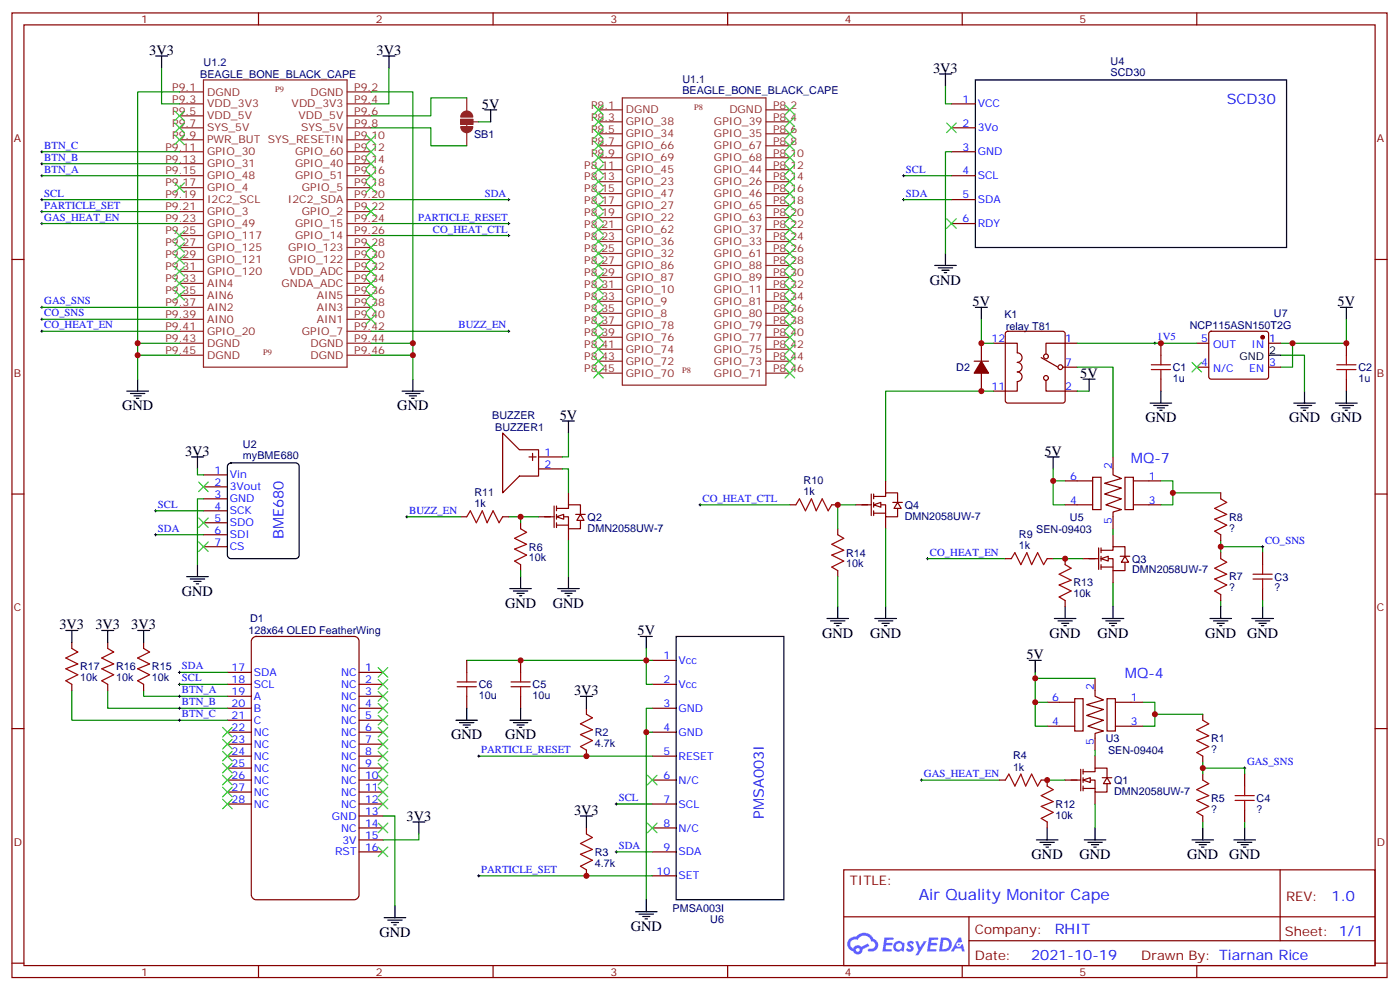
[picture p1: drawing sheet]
<svg xmlns="http://www.w3.org/2000/svg" width="413mm" height="292mm" viewBox="0 0 413 292" stroke-linecap="round" stroke-linejoin="round" font-family="sans-serif">
<g fill="none" stroke="#870000" stroke-width=".35">
<path d="M3.5 3.8h405.4v284.3h-405.4zM7.1 7.3h398.2v277.3h-398.2zM76.2 3.8v3.5M145.3 3.8v3.5M214.5 3.8v3.5M283.6 3.8v3.5M352.8 3.8v3.5M3.5 76.5h3.6M405.3 76.5h3.6M3.5 145.6h3.6M405.3 145.6h3.6M3.5 214.8h3.6"/>
<path d="M405.3 214.8h3.6M248.7 256.4h156.6v28.2h-156.6zM377.3 256.4v20.9M248.7 270.2h156.5M285.6 277.3h119.6M285.6 270.2v14.2M3.5 283.9h3.6M76.2 284.6v3.5M145.3 284.6v3.5M214.5 284.6v3.5M283.6 284.6v3.5M352.8 284.6v3.5"/>
<path d="M405.3 283.9h3.6"/>
</g>
<g fill="#5487ff">
<path d="M267.7 277.6a1.22 1.22 0 0 1 1.7 .2l-.4 .6a.47 .47 0 0 0-.3-.4 .47 .47 0 0 0-.5 .2l.1 .2a1.14 1.14 0 0 1 .8 1.8 1.14 1.14 0 0 1-1.9 0l-.2-.2 .5-.6 .7 .5a.29 .29 0 0 0 .3-.3 .29 .29 0 0 0-.2-.3 1.04 1.04 0 0 1-.6-1.7z"/>
<path d="M260.7 276.3h2.4l.3 .2-.2 .5-1.8 .1-.1 .8h1.5l.3 .4-.3 .4h-1.6l-.2 1.1h1.7l.2 .3-.2 .3-2.6 .1z"/>
<path d="M273.8 276.3h2.4l.3 .2-.1 .5-1.8 .1-.2 .8h1.6l.3 .4-.4 .4h-1.6l-.1 1.1h1.7l.2 .3-.2 .3-2.6 .1z"/>
<path d="M282.6 276.3h.7l.3 1.3-.6 .3a.69 .69 0 0 0-1 .3 .69 .69 0 0 0 .4 .9 .69 .69 0 0 0 .9-.6l.5-.2 .6 2.2h-.8l-.2-.9h-1.8l-.5 .9h-.8z"/>
<path d="M269.8 277.4h.8l.6 1.8 1.1-1.8h.9l-2.6 4.2h-.8l.9-1.5z"/>
<path d="M277.4 276.3l-.6 4.2h1.3a2.11 2.11 0 0 0 2.5-2.1 2.11 2.11 0 0 0-2.5-2.1zM278.1 277.1a1.39 1.39 0 0 1 1.7 1.4 1.39 1.39 0 0 1-1.8 1.3h-.3z"/>
<path d="M263.7 277.9a1.54 1.54 0 0 0-.1 2.2 1.54 1.54 0 0 0 2.2 .1l.6 .3 .3-2.3-.2-.3h-.4a1.49 1.49 0 0 0-2.4 0zM264 278.9a.94 .94 0 0 1 1.8 0 .94 .94 0 0 1-1.8 0z"/>
<path d="M250.4 276.7a2.18 2.18 0 0 0 1.1 3.7 1.44 1.44 0 0 0 1.6 .9 1.44 1.44 0 0 0 1.2-1.4l2-1.1-.5-.7-1.9 1a1.47 1.47 0 0 0-2.4 .4 1.39 1.39 0 0 1-.7-1.9 1.39 1.39 0 0 1 2-.5 2.12 2.12 0 0 1 2.2-1.3 2.12 2.12 0 0 1 1.9 1.7 1.14 1.14 0 0 1 1.1 1.4 1.14 1.14 0 0 1-1.7 .7 .43 .43 0 0 0-.5 .4 .43 .43 0 0 0 .4 .5 1.98 1.98 0 0 0 2.5-1.2 1.98 1.98 0 0 0-1.2-2.6 3.1 3.1 0 0 0-5.3-.6l-.9 .1zM252.3 280a.55 .55 0 0 1 1.1 0 .55 .55 0 0 1-1.1 0z"/>
<circle cx="282.6" cy="278.4" r=".26"/>
</g>
<g fill="none" stroke="#8c2424" stroke-width=".35">
<path d="M52.9 27.1h7.1M52.9 30.6h7.1M52.9 37.7h7.1M52.9 34.1h7.1M60 23.6h42.3v84.6h-42.3zM102.3 27.1h7.1M102.3 30.6h7.1M102.3 37.7h7.1M102.3 34.1h7.1M176.4 32.4h7M176.4 35.9h7M176.4 39.4h7"/>
<path d="M183.4 28.9h42.4v84.6h-42.4zM225.8 32.4h7M225.8 35.9h7M225.8 39.4h7M52.9 41.2h7.1M52.9 44.7h7.1M52.9 48.3h7.1M52.9 51.8h7.1M52.9 55.3h7.1M52.9 58.8h7.1M102.3 41.2h7.1M102.3 44.7h7.1"/>
<path d="M102.3 48.3h7.1M102.3 51.8h7.1M102.3 55.3h7.1M102.3 58.8h7.1M176.4 43h7M176.4 46.5h7M176.4 50h7M176.4 53.6h7M176.4 57.1h7M225.8 43h7M225.8 46.5h7M225.8 50h7"/>
<path d="M225.8 53.6h7M225.8 57.1h7M52.9 62.4h7.1M52.9 65.9h7.1M52.9 69.4h7.1M52.9 73h7.1M52.9 76.5h7.1M102.3 62.4h7.1M102.3 65.9h7.1M102.3 69.4h7.1M102.3 73h7.1M102.3 76.5h7.1"/>
<path d="M176.4 60.6h7M176.4 64.1h7M176.4 67.7h7M176.4 71.2h7M176.4 74.7h7M176.4 78.2h7M225.8 60.6h7M225.8 64.1h7M225.8 67.7h7M225.8 71.2h7M225.8 74.7h7M225.8 78.2h7"/>
<path d="M52.9 80h7.1M52.9 83.5h7.1M52.9 87.1h7.1M52.9 90.6h7.1M52.9 94.1h7.1M52.9 97.6h7.1M102.3 80h7.1M102.3 83.5h7.1M102.3 87.1h7.1M102.3 90.6h7.1M102.3 94.1h7.1M102.3 97.6h7.1"/>
<path d="M176.4 81.8h7M176.4 85.3h7M176.4 88.8h7M176.4 92.4h7M176.4 95.9h7M176.4 99.4h7M225.8 81.8h7M225.8 85.3h7M225.8 88.8h7M225.8 92.4h7M225.8 95.9h7M225.8 99.4h7"/>
<path d="M52.9 101.2h7.1M52.9 104.7h7.1M102.3 101.2h7.1M102.3 104.7h7.1M176.4 102.9h7M176.4 106.5h7M176.4 110h7M225.8 102.9h7M225.8 106.5h7M225.8 110h7"/>
</g>
<g fill="none" stroke="#870000" stroke-width=".35">
<path d="M280.5 30.6h7M280.5 37.7h7M280.5 44.7h7M280.5 51.8h7M280.5 58.8h7M280.5 65.9h7M60 140h7M60 143.5h7M60 147h7M60 150.6h7M60 154.1h7M60 157.6h7"/>
<path d="M60 161.1h7"/>
</g>
<path d="M287.5 23.6h91.7v49.4h-91.7zM67.3 136.9l.8-.4h19l.9 .4 .2 .6v26.1l-.5 .9-.6 .2h-19l-.9-.5-.2-.6v-26.1z" fill="none" stroke="#000" stroke-width=".35"/>
<path d="M74.4 188.2l1.1-.6h28.9a1.41 1.41 0 0 1 1.4 1.4v74.8a1.51 1.51 0 0 1-1.4 1.4h-28.9a1.51 1.51 0 0 1-1.4-1.4v-74.8z" fill="#fff" stroke="#800000" stroke-width=".35"/>
<g fill="none" stroke="#870000" stroke-width=".35">
<path d="M148.2 127.6l4.9 5h5.6v7.7h-5.6l-4.9 5zM155.9 134.7h2.1M157 133.6v2.1M158.7 134.7h7.1M158.7 138.2h7.1M328.1 134.7v5.3l2.5 1-5 1.5 5 1.4-5 1.7 5 1.4-4.6 1.8 4.6 1.4-2.5 .7v5M314 141.7h8.1M314 148.8h8.1M322.1 140.7h2.5v9.5h-2.5zM331.6 140.7h2.5v9.5h-2.5zM334.1 141.7h8.1M334.1 148.8h8.1"/>
<path d="M67 198.2h7.1M105.8 198.2h7.1M192.3 194.7h7M322.8 200v5.2l2.5 1.1-5 1.4 5 1.4-5 1.8 5 1.4-4.6 1.8 4.6 1.4-2.5 .7v4.9M67 201.7h7.1M67 205.2h7.1M67 208.8h7.1M67 212.3h7.1M67 215.8h7.1M67 219.4h7.1M105.8 201.7h7.1M105.8 205.2h7.1"/>
<path d="M105.8 208.8h7.1M105.8 212.3h7.1M105.8 215.8h7.1M105.8 219.4h7.1M172.9 208.8v1.7M192.3 201.7h7M192.3 208.8h7M192.3 215.8h7M308.7 207h8.1M308.7 214.1h8.1M316.8 206h2.5v9.5h-2.5zM326.3 206h2.5v9.5h-2.5z"/>
<path d="M328.8 207h8.1M328.8 214.1h8.1M354.5 210.5v1.8M67 222.9h7.1M67 226.4h7.1M67 229.9h7.1M67 233.5h7.1M67 237h7.1M105.8 222.9h7.1M105.8 226.4h7.1M105.8 229.9h7.1M105.8 233.5h7.1"/>
<path d="M105.8 237h7.1M172.9 221.1v1.8M192.3 222.9h7M192.3 229.9h7M192.3 237h7M314 229.9h4.6M318.6 226.8v6.3M319.3 229.9h3.5v3.6h3.5v-2.5M319.3 227.5h3.5v-1.1h3.5v2.8M319.3 226.8v1.4M319.3 229.2v1.4M319.3 231.7v1.4"/>
<path d="M319.3 232.4h3.5M322.8 222.9v3.5M322.8 233.5v3.5M324.9 229.2h2.8M354.5 222.9v1.7M105.8 240.5h7.1M105.8 244.1h7.1M105.8 247.6h7.1M105.8 251.1h7.1M172.9 244.1v1.7M172.9 256.4v1.8M192.3 244.1h7"/>
<path d="M192.3 251.1h7M192.3 258.2h7"/>
</g>
<g fill="none" stroke="#000" stroke-width=".35">
<path d="M45.9 16.5h3.5M47.6 16.5v3.5M112.9 16.5h3.5M114.7 16.5v3.5M276.9 21.8h3.6M278.7 21.8v3.5M275.5 78.2h6.4M276.6 79h4.2M277.6 79.7h2.2M278.7 74.7v3.5M278.3 80.4h.7M395.1 90.6h3.5"/>
<path d="M396.9 90.6v3.5M381.4 118.8h6.3M382.4 119.5h4.2M384.5 115.3v3.5M56.4 134.7h3.6M58.2 134.7v3.5M165.8 124.1h3.5M167.6 124.1v3.5M383.5 120.2h2.1M384.2 120.9h.7M55 170h6.4M56.1 170.7h4.2"/>
<path d="M57.1 171.4h2.2M57.9 172.1h.7M58.2 166.4v3.6M188.7 187.6h3.6M190.5 187.6v3.5M199.3 187.6h31.8v77.6h-31.8zM303.4 194.7h3.5M305.2 194.7v3.5M171.1 205.2h3.5M172.9 205.2v3.6M121.7 242.3h3.5M123.5 242.3v3.5"/>
<path d="M171.1 240.5h3.5M172.9 240.5v3.6M319.6 247.6h6.4M320.7 248.3h4.2M321.7 249h2.1M322.4 249.7h.7M322.8 244.1v3.5M351.4 247.6h6.3M352.4 248.3h4.3M353.5 249h2.1M354.2 249.7h.7M354.5 244.1v3.5"/>
<path d="M113.2 270.5h6.4M114.3 271.2h4.2M115.4 271.9h2.1M116.1 272.6h.7M116.4 267v3.5M187.3 268.7h6.4M188.4 269.5h4.2M189.4 270.2h2.2M190.1 270.9h.8M190.5 265.2v3.5"/>
</g>
<g fill="none" stroke="#008700" stroke-width=".35">
<path d="M47.6 20v10.6h5.3M114.7 20v10.6h-5.3M278.7 25.3v5.3h1.8M12.3 58.8h40.6M109.4 58.8h40.5M266.3 58.8h14.2M266.3 51.8h14.2M280.5 44.7h-1.8v30M396.9 94.1v7.1h-19.4M377.5 104.7h7v10.6M381 101.2v7h-3.5M58.2 138.2v1.8h1.8"/>
<path d="M45.9 150.6h14.1M45.9 157.6h14.1M60 147h-1.8v19.4M52.9 198.2h14.1M190.5 191.1v10.6h1.8M190.5 194.7h1.8M305.2 198.2v1.8h17.6M305.2 200v7M21.2 203.5v8.8h45.8M31.7 203.5v5.3h35.3M42.3 203.5v1.7h24.7M52.9 201.7h14.1"/>
<path d="M190.5 215.8h1.8M192.3 208.8h-1.8v56.4M308.7 207h-3.5v7.1h3.5M336.9 207h3.5v7.1h-3.5M340.4 210.5h14.1M141.1 222.9h51.2M181.7 237h10.6M112.9 240.5h3.5v26.5M123.5 245.8v1.8h-10.6M141.1 258.2h51.2M181.7 251.1h10.6"/>
</g>
<g fill="none" stroke="#000" stroke-width=".29">
<path d="M12 58.8h.7M12.3 58.5v.7M149.6 58.8h.7M149.9 58.5v.7M266 58.8h.7M266 51.8h.7M266.3 51.4v.7M266.3 58.5v.7M45.5 150.6h.7M45.5 157.6h.7M45.9 150.2v.7M45.9 157.3v.7"/>
<path d="M52.6 198.2h.7M52.9 197.8v.7M52.6 201.7h.7M52.6 205.2h.7M52.6 208.8h.7M52.6 212.3h.7M52.9 201.4v.7M52.9 204.9v.7M52.9 208.4v.7M52.9 211.9v.8M140.8 222.9h.7M141.1 222.5v.7"/>
<path d="M181.3 237h.7M181.7 236.6v.7M140.8 258.2h.7M141.1 257.8v.7M181.3 251.1h.7M181.7 250.8v.7"/>
</g>
<path d="M172.9 210.5l1.7 1.1-3.5 1.8 3.5 1.7-3.5 1.4 3.5 1.8-3.5 1.8 1.8 1M354.5 212.3l1.8 1.1-3.5 1.7 3.5 1.8-3.5 1.4 3.5 1.8-3.5 1.7 1.7 1.1M172.9 245.8l1.7 1.1-3.5 1.7 3.5 1.8-3.5 1.4 3.5 1.8-3.5 1.7 1.8 1.1" fill="none" stroke="#a10000" stroke-width=".35"/>
<g fill="#fff" stroke="#870000" stroke-width=".35">
<path d="M326.3 229.2l1.1 1.8h-2.1z"/>
<path d="M319.3 229.9l2.1-.7v1.4z"/>
</g>
<path d="M322.8 221.1v1.8M322.8 237v7.1M354.5 226.4h12.4v1.8M354.5 224.6v3.6M354.5 242.3v1.8" fill="none" stroke="#008700" stroke-width=".35"/>
<path d="M271.3 229.9h.7M271.6 229.6v.7M366.5 226.4h.7M366.9 226.1v.7" fill="none" stroke="#000" stroke-width=".29"/>
<path d="M354.5 229.9l1.8 1.1-3.5 1.8 3.5 1.7-3.5 1.4 3.5 1.8-3.5 1.8 1.7 1" fill="none" stroke="#a10000" stroke-width=".35"/>
<g fill="none" stroke="#870000" stroke-width=".35">
<path d="M158.7 152.3h4.6M163.3 149.2v6.3M164 152.3h3.6v3.6h3.5v-2.5M164 149.9h3.6v-1.1h3.5v2.8M164 149.2v1.4M164 151.6v1.4M164 154.1v1.4M164 154.8h3.6M167.6 145.3v3.5M167.6 155.9v3.5M169.7 151.6h2.8M354.5 228.2v1.7"/>
<path d="M354.5 240.5v1.8"/>
</g>
<g fill="#fff" stroke="#870000" stroke-width=".35">
<path d="M171.1 151.6l1.1 1.8h-2.2z"/>
<path d="M164 152.3l2.2-.7v1.4z"/>
</g>
<path d="M165.8 138.2h1.8v7.1M167.6 127.6v7.1h-1.8M149.9 152.3h8.8M153.5 152.3v1.8M167.6 159.4v10.6M342.2 141.7h3.5v7.1h-3.5M345.7 145.3h14.1M359.8 159.4v3.5M153.5 168.2v1.8M328.1 171.7v7.1M359.8 161.1h12.4v1.8M359.8 177v1.8" fill="none" stroke="#008700" stroke-width=".35"/>
<g fill="none" stroke="#000" stroke-width=".35">
<path d="M319.3 111.8h3.5M321 111.8v3.5M373.9 104.7h3.6M150.3 173.5h6.3M151.3 174.2h4.3M152.4 174.9h2.1M153.1 175.6h.7M153.5 170v3.5M164.4 173.5h6.3M165.5 174.2h4.2M166.5 174.9h2.1M167.2 175.6h.7"/>
<path d="M167.6 170v3.5M359.8 178.8v3.5M356.7 182.3h6.3M357.7 183h4.2M358.8 183.7h2.1M359.5 184.4h.7"/>
</g>
<path d="M153.5 155.9l1.7 1-3.5 1.8 3.5 1.7-3.5 1.5 3.5 1.7-3.5 1.8 1.8 1M359.8 147l1.8 1.1-3.5 1.8 3.5 1.7-3.5 1.4 3.5 1.8-3.5 1.8 1.7 1M359.8 164.7l1.8 1-3.5 1.8 3.5 1.8-3.5 1.4 3.5 1.7-3.5 1.8 1.7 1.1" fill="none" stroke="#a10000" stroke-width=".35"/>
<g fill="none" stroke="#870000" stroke-width=".35">
<path d="M356.5 97.9l.5-.3h16.2l.5 .3 .2 .5v12.7l-.2 .5-.5 .2h-16.2l-.5-.3-.2-.4v-12.7zM352.8 101.2h3.5M352.8 108.2h3.5M373.9 101.2h3.6M373.9 108.2h3.6M153.5 154.1v1.8M328.1 157.6v3.5M359.8 145.3v1.7M359.8 157.6v1.8M153.5 166.4v1.8M319.3 164.7h4.5M323.8 161.5v6.4"/>
<path d="M324.6 164.7h3.5v3.5h3.5v-2.5M324.6 162.2h3.5v-1.1h3.5v2.9M324.6 161.5v1.4M324.6 164v1.4M324.6 166.4v1.5M324.6 167.1h3.5M328.1 168.2v3.5M330.2 164h2.8M359.8 162.9v1.8M359.8 175.3v1.7"/>
</g>
<circle cx="372.2" cy="99.4" r=".53" fill="#870000" stroke="#870000" stroke-width=".35"/>
<path d="M273 164.7h.8M273.4 164.3v.7M371.8 161.1h.7M372.2 160.8v.7" fill="none" stroke="#000" stroke-width=".29"/>
<g fill="#fff" stroke="#870000" stroke-width=".35">
<path d="M331.6 164l1.1 1.7h-2.1z"/>
<path d="M324.6 164.7l2.1-.7v1.4z"/>
</g>
<path d="M261.1 178.8v3.5M328.1 178.8v3.5M257.9 182.3h6.3M258.9 183h4.3M260 183.7h2.1M260.7 184.4h.7M324.9 182.3h6.4M326 183h4.2M327 183.7h2.1M327.7 184.4h.7" fill="none" stroke="#000" stroke-width=".35"/>
<path d="M328.1 155.9v1.7" fill="none" stroke="#008700" stroke-width=".35"/>
<g fill="none" stroke="#870000" stroke-width=".35">
<path d="M296.6 97.9l.4-.3h16.3l.5 .3 .2 .5v19.7l-.3 .5-.4 .2h-16.3l-.5-.2-.2-.5v-19.7zM292.8 101.2h7.1v2.8a1.41 1.41 0 0 1 1.4 1.4 1.41 1.41 0 0 1-1.4 1.4 1.41 1.41 0 0 1 1.4 1.4 1.41 1.41 0 0 1-1.4 1.4 1.41 1.41 0 0 1 1.4 1.5 1.41 1.41 0 0 1-1.4 1.4v2.8h-7.1M306.9 105.4l5 2.8M308.3 112.1v3.2h9.2M313.3 108.2h4.2M317.5 101.2h-9.2v3.2M252.2 148.8h4.6M256.8 145.6v6.4M257.5 148.8h3.6v3.5h3.5v-2.4M257.5 146.3h3.6v-1h3.5v2.8M257.5 145.6v1.4M257.5 148.1v1.4"/>
<path d="M257.5 150.6v1.4M257.5 151.3h3.6M261.1 141.7v3.6M261.1 152.3v3.6M263.2 148.1h2.8"/>
<circle cx="308.3" cy="111.4" r=".71"/>
<circle cx="308.3" cy="105.1" r=".71"/>
<circle cx="312.6" cy="108.2" r=".71"/>
</g>
<path d="M340.1 101.2h.7M340.4 100.8v.7M206 148.8h.7M206.4 148.4v.8" fill="none" stroke="#000" stroke-width=".29"/>
<g fill="#fff" stroke="#870000" stroke-width=".35">
<path d="M264.6 148.1l1 1.8h-2.1z"/>
<path d="M257.5 148.8l2.1-.7v1.4z"/>
</g>
<g fill="none" stroke="#008700" stroke-width=".35">
<path d="M52.9 27.1h-12.3v74.1M109.4 37.7h17.6v5.3h10.6M109.4 27.1h12.3v74.1M137.6 28.9h-10.6v5.2h-17.6M141.1 35.9h3.5M12.3 44.7h40.6M12.3 48.3h40.6M12.3 51.8h40.6M12.3 65.9h40.6M12.3 62.4h40.6M109.4 69.4h40.5M109.4 65.9h40.5"/>
<path d="M12.3 90.6h40.6M12.3 94.1h40.6M12.3 97.6h40.6M109.4 97.6h40.5M289.3 94.1v7.1h3.5M40.6 104.7h12.3M52.9 101.2h-12.3v10.6M109.4 101.2h12.3v10.6M109.4 104.7h12.3M292.8 115.3h-31.7v26.4M317.5 108.2h10.6v26.5M317.5 101.2h35.3"/>
<path d="M317.5 115.3h3.5M310.4 138.2v3.5M119.9 152.3h15.9M206.4 148.8h26.4M252.2 148.8h-5.3v7.1M261.1 155.9v22.9M314 141.7h-3.6v7.1h3.6M246.9 170v8.8M273.4 164.7h22.9M310.4 164.7h8.9M372.2 177v1.8M137.6 194.7h52.9"/>
<path d="M271.6 229.9h23M308.7 229.9h5.3M366.9 242.3v1.8"/>
</g>
<g fill="none" stroke="#000" stroke-width=".35">
<path d="M142.9 32.4h3.5M144.6 32.4v3.5M287.5 90.6h3.5M289.3 90.6v3.5M37.4 115.3h6.3M38.5 116h4.2M39.5 116.7h2.1M40.2 117.4h.7M40.6 111.8v3.5M118.5 115.3h6.4M119.6 116h4.2M120.6 116.7h2.2"/>
<path d="M121.4 117.4h.7M121.7 111.8v3.5M339 118.8h6.4M340.1 119.5h4.2M342.2 115.3v3.5M393.7 118.8h6.3M394.8 119.5h4.2M396.9 115.3v3.5M308.7 134.7h3.5M310.4 134.7v3.5M341.1 120.2h2.2M341.8 120.9h.7"/>
<path d="M395.8 120.2h2.1M396.5 120.9h.7M246.9 178.8v3.5M314 178.8v3.5M372.2 178.8v3.5M19.4 185.8h3.5M21.2 185.8v3.6M30 185.8h3.5M31.7 185.8v3.6M40.6 185.8h3.5M42.3 185.8v3.6M243.8 182.3h6.3"/>
<path d="M244.8 183h4.3M245.9 183.7h2.1M246.6 184.4h.7M310.8 182.3h6.3M311.9 183h4.2M312.9 183.7h2.1M313.6 184.4h.7M369 182.3h6.4M370.1 183h4.2M371.1 183.7h2.1M371.8 184.4h.7M134.4 212.3h6.4"/>
<path d="M135.5 213h4.2M136.5 213.7h2.1M137.2 214.4h.7M137.6 208.8v3.5M150.3 212.3h6.3M151.3 213h4.3M152.4 213.7h2.1M153.1 214.4h.7M153.5 208.8v3.5M305.5 247.6h6.4M306.6 248.3h4.2M307.6 249h2.1"/>
<path d="M308.3 249.7h.7M308.7 244.1v3.5M363.7 247.6h6.4M364.8 248.3h4.2M365.8 249h2.1M366.5 249.7h.7M366.9 244.1v3.5"/>
</g>
<g fill="none" stroke="#a10000" stroke-width=".35">
<path d="M339.4 108.9h5.6M339.4 107.5h5.6M342.2 104.7v2.8M342.2 108.9v2.9M394.1 108.9h5.6M394.1 107.5h5.6M396.9 104.7v2.8M396.9 108.9v2.9M137.6 152.3l1-1.7 1.8 3.5 1.8-3.5 1.4 3.5 1.7-3.5 1.8 3.5 1.1-1.8M234.6 148.8l1.1-1.8 1.7 3.6 1.8-3.6 1.4 3.6 1.8-3.6 1.7 3.6 1.1-1.8M246.9 157.6l1.8 1.1-3.5 1.7 3.5 1.8-3.5 1.4 3.5 1.8-3.5 1.7 1.7 1.1M298.1 164.7l1.1-1.8 1.7 3.5 1.8-3.5 1.4 3.5 1.8-3.5 1.7 3.5 1.1-1.7"/>
<path d="M314 166.4l1.7 1.1-3.5 1.8 3.5 1.7-3.5 1.4 3.5 1.8-3.5 1.8 1.8 1M369.4 170.7h5.6M369.4 169.3h5.6M372.2 166.4v2.9M372.2 170.7v2.8M21.2 191.1l1.7 1.1-3.5 1.8 3.5 1.7-3.5 1.4 3.5 1.8-3.5 1.8 1.8 1M31.7 191.1l1.8 1.1-3.5 1.8 3.5 1.7-3.5 1.4 3.5 1.8-3.5 1.8 1.7 1M42.3 191.1l1.8 1.1-3.5 1.8 3.5 1.7-3.5 1.4 3.5 1.8-3.5 1.8 1.7 1M137.6 198.2v2.8M153.5 198.2v2.8M134.8 202.4h5.6M134.8 201h5.6"/>
<path d="M137.6 202.4v2.8M150.6 202.4h5.7M150.6 201h5.7M153.5 202.4v2.8M296.3 229.9l1.1-1.7 1.8 3.5 1.7-3.5 1.4 3.5 1.8-3.5 1.8 3.5 1-1.8M308.7 231.7l1.7 1.1-3.5 1.7 3.5 1.8-3.5 1.4 3.5 1.8-3.5 1.7 1.8 1.1M364.1 235.9h5.6M364.1 234.5h5.6M366.9 231.7v2.8M366.9 235.9v2.9"/>
</g>
<g fill="none" stroke="#870000" stroke-width=".35">
<path d="M287.2 106.5h4.2M289.3 101.2v5.3M289.3 110v5.3M342.2 101.2v3.5M342.2 111.8v3.5M396.9 101.2v3.5M396.9 111.8v3.5M135.8 152.3h1.8M148.2 152.3h1.7M232.8 148.8h1.8M245.2 148.8h1.7M246.9 155.9v1.7"/>
<path d="M246.9 168.2v1.8M296.3 164.7h1.8M308.7 164.7h1.7M314 164.7v1.7M314 177v1.8M372.2 162.9v3.5M372.2 173.5v3.5M21.2 189.4v1.7M31.7 189.4v1.7M42.3 189.4v1.7M137.6 194.7v3.5M153.5 194.7v3.5"/>
<path d="M21.2 201.7v1.8M31.7 201.7v1.8M42.3 201.7v1.8M137.6 205.2v3.6M153.5 205.2v3.6M294.6 229.9h1.7M306.9 229.9h1.8v1.8M366.9 228.2v3.5M366.9 238.8v3.5M308.7 242.3v1.8"/>
</g>
<g fill="none" stroke="#000" stroke-width=".29">
<path d="M12 44.7h.7M12 48.3h.7M12 51.8h.7M12.3 44.4v.7M12.3 47.9v.7M12.3 51.4v.7M12 65.9h.7M12 62.4h.7M12.3 62v.7M12.3 65.5v.8M149.6 69.4h.7M149.6 65.9h.7"/>
<path d="M149.9 65.5v.8M149.9 69.1v.7M12 94.1h.7M12 90.6h.7M12 97.6h.7M12.3 90.2v.7M12.3 93.8v.7M12.3 97.3v.7M149.6 97.6h.7M149.9 97.3v.7M119.6 152.3h.7M119.9 152v.7"/>
</g>
<path d="M135.8 35.2h3.5v1.4h-3.5zM137.6 28.9v3.8M137.6 36.6v.7M137.6 39.1v3.9M139.3 35.9h1.8" fill="none" stroke="#8c2424" stroke-width=".35"/>
<g fill="#8c2424" stroke="#8c2424" stroke-width=".35">
<path d="M135.8 35.2h3.5v1.4h-3.5z"/>
<path d="M135.8 37.3h3.5a1.76 1.76 0 0 1-1.7 1.8 1.76 1.76 0 0 1-1.8-1.8z"/>
<path d="M136.3 33.3a1.76 1.76 0 0 1 2-.4 1.76 1.76 0 0 1 1 1.6h-3.5z"/>
</g>
<g fill="none" stroke="#3c3" stroke-width=".35">
<path d="M51.5 32.7l2.8 2.9M51.5 36.3l2.8 2.8M51.5 39.8l2.8 2.8M54.3 32.7l-2.8 2.9M54.3 36.3l-2.8 2.8M54.3 39.8l-2.8 2.8M107.9 39.8l2.9 2.8M110.8 39.8l-2.9 2.8M175 34.5l2.8 2.8M175 38l2.8 2.9M175 31l2.8 2.8M177.8 34.5l-2.8 2.8"/>
<path d="M177.8 38l-2.8 2.9M177.8 31l-2.8 2.8M231.4 31l2.8 2.8M231.4 38l2.8 2.9M231.4 34.5l2.8 2.8M234.2 31l-2.8 2.8M234.2 38l-2.8 2.9M234.2 34.5l-2.8 2.8M279 36.3l2.9 2.8M281.9 36.3l-2.9 2.8M51.5 53.9l2.8 2.8M54.3 53.9l-2.8 2.8"/>
<path d="M107.9 53.9l2.9 2.8M107.9 50.4l2.9 2.8M107.9 46.8l2.9 2.9M107.9 43.3l2.9 2.8M110.8 53.9l-2.9 2.8M110.8 50.4l-2.9 2.8M110.8 46.8l-2.9 2.9M110.8 43.3l-2.9 2.8M175 45.1l2.8 2.8M175 41.6l2.8 2.8M175 55.7l2.8 2.8M175 59.2l2.8 2.8"/>
<path d="M175 48.6l2.8 2.8M175 52.1l2.8 2.9M177.8 45.1l-2.8 2.8M177.8 41.6l-2.8 2.8M177.8 55.7l-2.8 2.8M177.8 59.2l-2.8 2.8M177.8 48.6l-2.8 2.8M177.8 52.1l-2.8 2.9M231.4 52.1l2.8 2.9M231.4 48.6l2.8 2.8M231.4 59.2l2.8 2.8M231.4 55.7l2.8 2.8"/>
<path d="M231.4 41.6l2.8 2.8M231.4 45.1l2.8 2.8M234.2 55.7l-2.8 2.8M234.2 52.1l-2.8 2.9M234.2 48.6l-2.8 2.8M234.2 59.2l-2.8 2.8M234.2 41.6l-2.8 2.8M234.2 45.1l-2.8 2.8M51.5 68l2.8 2.8M51.5 71.5l2.8 2.9M51.5 75.1l2.8 2.8M51.5 78.6l2.8 2.8"/>
<path d="M54.3 68l-2.8 2.8M54.3 71.5l-2.8 2.9M54.3 75.1l-2.8 2.8M54.3 78.6l-2.8 2.8M107.9 78.6l2.9 2.8M107.9 75.1l2.9 2.8M107.9 71.5l2.9 2.9M107.9 61l2.9 2.8M110.8 78.6l-2.9 2.8M110.8 75.1l-2.9 2.8M110.8 71.5l-2.9 2.9M110.8 61l-2.9 2.8"/>
<path d="M175 66.3l2.8 2.8M175 62.7l2.8 2.8M175 76.8l2.8 2.9M175 69.8l2.8 2.8M175 73.3l2.8 2.8M177.8 66.3l-2.8 2.8M177.8 62.7l-2.8 2.8M177.8 76.8l-2.8 2.9M177.8 69.8l-2.8 2.8M177.8 73.3l-2.8 2.8M231.4 73.3l2.8 2.8M231.4 69.8l2.8 2.8"/>
<path d="M231.4 76.8l2.8 2.9M231.4 62.7l2.8 2.8M231.4 66.3l2.8 2.8M234.2 76.8l-2.8 2.9M234.2 73.3l-2.8 2.8M234.2 69.8l-2.8 2.8M234.2 62.7l-2.8 2.8M234.2 66.3l-2.8 2.8M279 64.5l2.9 2.8M281.9 64.5l-2.9 2.8M51.5 82.1l2.8 2.8M51.5 85.7l2.8 2.8"/>
<path d="M54.3 82.1l-2.8 2.8M54.3 85.7l-2.8 2.8M107.9 92.7l2.9 2.8M107.9 89.2l2.9 2.8M107.9 85.7l2.9 2.8M107.9 82.1l2.9 2.8M110.8 92.7l-2.9 2.8M110.8 89.2l-2.9 2.8M110.8 85.7l-2.9 2.8M110.8 82.1l-2.9 2.8M175 87.4l2.8 2.8M175 83.9l2.8 2.8"/>
<path d="M175 80.4l2.8 2.8M175 94.5l2.8 2.8M175 90.9l2.8 2.9M175 98l2.8 2.8M177.8 87.4l-2.8 2.8M177.8 94.5l-2.8 2.8M177.8 90.9l-2.8 2.9M177.8 98l-2.8 2.8M177.8 83.9l-2.8 2.8M177.8 80.4l-2.8 2.8M231.4 98l2.8 2.8M231.4 90.9l2.8 2.9"/>
<path d="M231.4 94.5l2.8 2.8M231.4 80.4l2.8 2.8M231.4 83.9l2.8 2.8M231.4 87.4l2.8 2.8M234.2 80.4l-2.8 2.8M234.2 94.5l-2.8 2.8M234.2 98l-2.8 2.8M234.2 83.9l-2.8 2.8M234.2 90.9l-2.8 2.9M234.2 87.4l-2.8 2.8M175 101.5l2.8 2.9M175 105.1l2.8 2.8"/>
<path d="M175 108.6l2.8 2.8M177.8 108.6l-2.8 2.8M177.8 105.1l-2.8 2.8M177.8 101.5l-2.8 2.9M231.4 108.6l2.8 2.8M231.4 105.1l2.8 2.8M231.4 101.5l2.8 2.9M234.2 101.5l-2.8 2.9M234.2 105.1l-2.8 2.8M234.2 108.6l-2.8 2.8M351.4 106.8l2.8 2.8M354.2 106.8l-2.8 2.8"/>
<path d="M58.6 159.7l2.8 2.9M58.6 152.7l2.8 2.8M58.6 142.1l2.8 2.8M61.4 159.7l-2.8 2.9M61.4 152.7l-2.8 2.8M61.4 142.1l-2.8 2.8M111.5 196.8l2.8 2.8M114.3 196.8l-2.8 2.8M65.6 217.9l2.8 2.9M65.6 214.4l2.8 2.8M68.4 217.9l-2.8 2.9M68.4 214.4l-2.8 2.8"/>
<path d="M111.5 200.3l2.8 2.8M111.5 203.8l2.8 2.9M111.5 207.4l2.8 2.8M111.5 210.9l2.8 2.8M111.5 214.4l2.8 2.8M111.5 217.9l2.8 2.9M114.3 200.3l-2.8 2.8M114.3 203.8l-2.8 2.9M114.3 207.4l-2.8 2.8M114.3 210.9l-2.8 2.8M114.3 214.4l-2.8 2.8M114.3 217.9l-2.8 2.9"/>
<path d="M65.6 235.6l2.8 2.8M65.6 232.1l2.8 2.8M65.6 228.5l2.8 2.9M65.6 225l2.8 2.8M65.6 221.5l2.8 2.8M68.4 235.6l-2.8 2.8M68.4 232.1l-2.8 2.8M68.4 228.5l-2.8 2.9M68.4 225l-2.8 2.8M68.4 221.5l-2.8 2.8M111.5 221.5l2.8 2.8M111.5 225l2.8 2.8"/>
<path d="M111.5 228.5l2.8 2.9M111.5 235.6l2.8 2.8M111.5 232.1l2.8 2.8M114.3 221.5l-2.8 2.8M114.3 225l-2.8 2.8M114.3 228.5l-2.8 2.9M114.3 235.6l-2.8 2.8M114.3 232.1l-2.8 2.8M190.9 228.5l2.8 2.9M193.7 228.5l-2.8 2.9M111.5 242.6l2.8 2.9M111.5 249.7l2.8 2.8"/>
<path d="M114.3 242.6l-2.8 2.9M114.3 249.7l-2.8 2.8M190.9 242.6l2.8 2.9M193.7 242.6l-2.8 2.9"/>
</g>
<path d="M289.3 106.5l2.1 3.5h-4.2z" fill="#870000" stroke="#870000" stroke-width=".35"/>
<g fill="#c00">
<circle cx="190.5" cy="194.7" r=".88"/>
<circle cx="190.5" cy="215.8" r=".88"/>
<circle cx="340.4" cy="210.5" r=".88"/>
<circle cx="305.2" cy="207" r=".88"/>
<circle cx="305.2" cy="200" r=".88"/>
<circle cx="354.5" cy="226.4" r=".88"/>
<circle cx="359.8" cy="161.1" r=".88"/>
<circle cx="345.7" cy="145.3" r=".88"/>
<circle cx="310.4" cy="141.7" r=".88"/>
<circle cx="342.2" cy="101.2" r=".88"/>
<circle cx="381" cy="101.2" r=".88"/>
<circle cx="121.7" cy="104.7" r=".88"/>
<circle cx="40.6" cy="104.7" r=".88"/>
<circle cx="153.5" cy="152.3" r=".88"/>
<circle cx="308.7" cy="229.9" r=".88"/>
<circle cx="314" cy="164.7" r=".88"/>
<circle cx="172.9" cy="258.2" r=".88"/>
<circle cx="172.9" cy="222.9" r=".88"/>
<circle cx="153.5" cy="194.7" r=".88"/>
<circle cx="396.9" cy="101.2" r=".88"/>
<circle cx="246.9" cy="148.8" r=".88"/>
<circle cx="121.7" cy="101.2" r=".88"/>
<circle cx="40.6" cy="101.2" r=".88"/>
<circle cx="289.3" cy="115.3" r=".88"/>
<circle cx="289.3" cy="101.2" r=".88"/>
</g>
<text font-size="4.6" fill="#00f" x="270.8" y="265.4">Air Quality Monitor Cape</text>
<g font-size="4.2">
<text x="44" y="16.2">3V3</text>
<text x="111" y="16.2">3V3</text>
<text x="275.1" y="21.5">3V3</text>
<text x="142.1" y="32.1">5V</text>
<text x="274.1" y="83.9">GND</text>
<text x="286.7" y="90.3">5V</text>
<text x="394.3" y="90.3">5V</text>
<text x="318.4" y="111.4">5V</text>
<text x="36" y="120.9">GND</text>
<text x="117.1" y="120.9">GND</text>
<text x="165" y="123.8">5V</text>
<text x="337.6" y="124.5">GND</text>
<text x="380" y="124.5">GND</text>
<text x="392.3" y="124.5">GND</text>
<text x="54.6" y="134.4">3V3</text>
<text x="307.9" y="134.4">5V</text>
<text x="53.6" y="175.6">GND</text>
<text x="148.9" y="179.1">GND</text>
<text x="163" y="179.1">GND</text>
<text x="17.5" y="185.5">3V3</text>
<text x="28.1" y="185.5">3V3</text>
<text x="38.7" y="185.5">3V3</text>
<text x="187.9" y="187.3">5V</text>
<text x="242.4" y="188">GND</text>
<text x="256.5" y="188">GND</text>
<text x="309.4" y="188">GND</text>
<text x="323.5" y="188">GND</text>
<text x="355.2" y="188">GND</text>
<text x="367.6" y="188">GND</text>
<text x="302.6" y="194.3">5V</text>
<text x="169.2" y="204.9">3V3</text>
<text x="133" y="217.9">GND</text>
<text x="148.9" y="217.9">GND</text>
<text x="119.8" y="242">3V3</text>
<text x="169.2" y="240.2">3V3</text>
<text x="304.1" y="253.2">GND</text>
<text x="318.2" y="253.2">GND</text>
<text x="350" y="253.2">GND</text>
<text x="362.3" y="253.2">GND</text>
<text x="185.9" y="274.4">GND</text>
<text x="111.8" y="276.2">GND</text>
</g>
<g font-size="4.2" fill="#00f">
<text x="361.6" y="30.6">SCD30</text>
<text x="333.4" y="136.5">MQ-7</text>
<text x="83.6" y="159" transform="rotate(-90 83.6 159)">BME680</text>
<text x="331.6" y="200">MQ-4</text>
<text x="225.2" y="241.4" transform="rotate(-90 225.2 241.4)">PMSA003I</text>
<text x="392.5" y="265.7">1.0</text>
<text x="310.9" y="275.2">RHIT</text>
<text x="304" y="283">2021-10-19</text>
</g>
<g font-size="3.9" fill="#800">
<text x="250.5" y="261">TITLE:</text>
<text x="379.1" y="265.7">REV:</text>
<text x="287.4" y="275.2">Company:</text>
<text x="378.7" y="275.8">Sheet: 1/1</text>
<text x="287.4" y="282.9">Date:</text>
<text x="336.4" y="282.9">Drawn By: Tiarnan Rice</text>
</g>
<g font-size="3.2" fill="#800">
<text x="41.6" y="6.8">1</text>
<text x="110.8" y="6.8">2</text>
<text x="179.9" y="6.8">3</text>
<text x="249.1" y="6.8">4</text>
<text x="318.2" y="6.8">5</text>
<text x="4.1" y="41.9">A</text>
<text x="405.9" y="41.9">A</text>
<text x="4.1" y="111.1">B</text>
<text x="405.9" y="111.1">B</text>
<text x="4.1" y="180.2">C</text>
<text x="405.9" y="180.2">C</text>
<text x="4.1" y="249.3">D</text>
<text x="405.9" y="249.3">D</text>
<text x="41.6" y="287.6">1</text>
<text x="110.8" y="287.6">2</text>
<text x="179.9" y="287.6">3</text>
<text x="249.1" y="287.6">4</text>
<text x="318.2" y="287.6">5</text>
</g>
<g font-size="3.2" fill="#000080">
<text x="59" y="23">BEAGLE_BONE_BLACK_CAPE</text>
<text x="60" y="19.4">U1.2</text>
<text x="327.4" y="22.5">SCD30</text>
<text x="327.4" y="19.3">U4</text>
<text x="201.1" y="27.8">BEAGLE_BONE_BLACK_CAPE</text>
<text x="201.1" y="24.6">U1.1</text>
<text x="139.8" y="40.6">SB1</text>
<text x="296.1" y="93.7">K1</text>
<text x="375.5" y="93.5">U7</text>
<text x="296.5" y="97.2">relay T81</text>
<text x="350.7" y="97">NCP115ASN150T2G</text>
<text x="281.9" y="109.4">D2</text>
<text x="345.7" y="112.6">1u</text>
<text x="345.7" y="109.4">C1</text>
<text x="400.4" y="112.6">1u</text>
<text x="400.4" y="109.4">C2</text>
<text x="145.1" y="123.5">BUZZER</text>
<text x="146" y="127">BUZZER1</text>
<text x="71.6" y="135.3">myBME680</text>
<text x="71.6" y="132.1">U2</text>
<text x="236.9" y="142.7">R10</text>
<text x="139.9" y="149.5">1k</text>
<text x="139.9" y="146.3">R11</text>
<text x="236.9" y="146">1k</text>
<text x="266.7" y="149.9">Q4</text>
<text x="173.2" y="153.5">Q2</text>
<text x="266.7" y="153.2">DMN2058UW-7</text>
<text x="315.4" y="153.4">U5</text>
<text x="362.3" y="153.5">R8</text>
<text x="173.2" y="156.7">DMN2058UW-7</text>
<text x="300.4" y="161.9">1k</text>
<text x="300.4" y="158.6">R9</text>
<text x="305.5" y="157">SEN-09403</text>
<text x="362.3" y="156.7">?</text>
<text x="155.9" y="165.5">10k</text>
<text x="155.9" y="162.3">R6</text>
<text x="249.4" y="167.3">10k</text>
<text x="249.4" y="164">R14</text>
<text x="333.7" y="165.8">Q3</text>
<text x="316.4" y="172.9">R13</text>
<text x="333.7" y="169">DMN2058UW-7</text>
<text x="362.3" y="171.1">R7</text>
<text x="375.7" y="171.1">C3</text>
<text x="316.4" y="176.1">10k</text>
<text x="362.3" y="174.3">?</text>
<text x="375.7" y="174.3">?</text>
<text x="73.7" y="183.5">D1</text>
<text x="73.3" y="187">128x64 OLED FeatherWing</text>
<text x="23.6" y="197.6">R17</text>
<text x="34.2" y="197.6">R16</text>
<text x="44.8" y="197.6">R15</text>
<text x="23.6" y="200.8">10k</text>
<text x="34.2" y="200.8">10k</text>
<text x="44.8" y="200.8">10k</text>
<text x="141.1" y="202.9">C6</text>
<text x="157" y="202.9">C5</text>
<text x="141.1" y="206">10u</text>
<text x="157" y="206">10u</text>
<text x="175.3" y="220.2">4.7k</text>
<text x="175.3" y="217">R2</text>
<text x="326" y="218.8">U3</text>
<text x="357" y="222">?</text>
<text x="357" y="218.7">R1</text>
<text x="298.6" y="227.1">1k</text>
<text x="298.6" y="223.9">R4</text>
<text x="326.6" y="222.3">SEN-09404</text>
<text x="328.4" y="231.1">Q1</text>
<text x="311.1" y="238.1">R12</text>
<text x="328.4" y="234.3">DMN2058UW-7</text>
<text x="357" y="239.6">?</text>
<text x="357" y="236.4">R5</text>
<text x="370.4" y="239.6">?</text>
<text x="370.4" y="236.4">C4</text>
<text x="311.1" y="241.4">10k</text>
<text x="175.3" y="255.5">4.7k</text>
<text x="175.3" y="252.2">R3</text>
<text x="198.2" y="268.7">PMSA003I</text>
<text x="209.4" y="272">U6</text>
</g>
<g font-size="3.2" fill="#8d2323">
<text x="50.8" y="26.7">P9.1</text>
<text x="61" y="28.2">DGND</text>
<text x="91.5" y="28.2">DGND</text>
<text x="104.4" y="26.7">P9.2</text>
<text x="50.8" y="30.3">P9.3</text>
<text x="50.8" y="33.8">P9.5</text>
<text x="61" y="31.7">VDD_3V3</text>
<text x="61" y="35.2">VDD_5V</text>
<text x="86" y="31.7">VDD_3V3</text>
<text x="88" y="35.2">VDD_5V</text>
<text x="104.4" y="30.3">P9.4</text>
<text x="104.4" y="33.8">P9.6</text>
<text x="174.2" y="32">P8.1</text>
<text x="174.2" y="35.6">P8.3</text>
<text x="184.5" y="33.4">DGND</text>
<text x="215" y="33.4">DGND</text>
<text x="227.9" y="35.6">P8.4</text>
<text x="227.9" y="32">P8.2</text>
<text x="50.8" y="37.3">P9.7</text>
<text x="50.8" y="40.9">P9.9</text>
<text x="61" y="38.7">SYS_5V</text>
<text x="88.8" y="38.7">SYS_5V</text>
<text x="104.4" y="37.3">P9.8</text>
<text x="104.4" y="40.9">P9.10</text>
<text x="174.2" y="39.1">P8.5</text>
<text x="184.5" y="37">GPIO_38</text>
<text x="184.5" y="40.5">GPIO_34</text>
<text x="210.5" y="37">GPIO_39</text>
<text x="210.5" y="40.5">GPIO_35</text>
<text x="227.9" y="39.1">P8.6</text>
<text x="48.7" y="44.4">P9.11</text>
<text x="48.7" y="47.9">P9.13</text>
<text x="61" y="42.3">PWR_BUT SYS_RESET!N</text>
<text x="61" y="45.8">GPIO_30</text>
<text x="87" y="45.8">GPIO_60</text>
<text x="104.4" y="44.4">P9.12</text>
<text x="104.4" y="47.9">P9.14</text>
<text x="174.2" y="42.6">P8.7</text>
<text x="174.2" y="46.1">P8.9</text>
<text x="184.5" y="44">GPIO_66</text>
<text x="184.5" y="47.6">GPIO_69</text>
<text x="210.5" y="44">GPIO_67</text>
<text x="210.5" y="47.6">GPIO_68</text>
<text x="227.9" y="42.6">P8.8</text>
<text x="227.9" y="46.1">P8.10</text>
<text x="48.7" y="51.4">P9.15</text>
<text x="61" y="49.3">GPIO_31</text>
<text x="61" y="52.8">GPIO_48</text>
<text x="87" y="49.3">GPIO_40</text>
<text x="87" y="52.8">GPIO_51</text>
<text x="104.4" y="51.4">P9.16</text>
<text x="172.2" y="49.7">P8.11</text>
<text x="172.2" y="53.2">P8.13</text>
<text x="184.5" y="51.1">GPIO_45</text>
<text x="210.5" y="51.1">GPIO_44</text>
<text x="227.9" y="49.7">P8.12</text>
<text x="227.9" y="53.2">P8.14</text>
<text x="48.7" y="55">P9.17</text>
<text x="48.7" y="58.5">P9.19</text>
<text x="61" y="56.4">GPIO_4</text>
<text x="61" y="59.9">I2C2_SCL</text>
<text x="84.9" y="59.9">I2C2_SDA</text>
<text x="89" y="56.4">GPIO_5</text>
<text x="104.4" y="55">P9.18</text>
<text x="104.4" y="58.5">P9.20</text>
<text x="172.2" y="56.7">P8.15</text>
<text x="184.5" y="54.6">GPIO_23</text>
<text x="184.5" y="58.1">GPIO_47</text>
<text x="210.5" y="54.6">GPIO_26</text>
<text x="210.5" y="58.1">GPIO_46</text>
<text x="227.9" y="56.7">P8.16</text>
<text x="48.7" y="62">P9.21</text>
<text x="48.7" y="65.5">P9.23</text>
<text x="61" y="63.4">GPIO_3</text>
<text x="89" y="63.4">GPIO_2</text>
<text x="104.4" y="62">P9.22</text>
<text x="104.4" y="65.5">P9.24</text>
<text x="172.2" y="60.3">P8.17</text>
<text x="172.2" y="63.8">P8.19</text>
<text x="184.5" y="61.7">GPIO_27</text>
<text x="184.5" y="65.2">GPIO_22</text>
<text x="210.5" y="61.7">GPIO_65</text>
<text x="210.5" y="65.2">GPIO_63</text>
<text x="227.9" y="60.3">P8.18</text>
<text x="227.9" y="63.8">P8.20</text>
<text x="48.7" y="69.1">P9.25</text>
<text x="61" y="67">GPIO_49</text>
<text x="61" y="70.5">GPIO_117</text>
<text x="87" y="67">GPIO_15</text>
<text x="87" y="70.5">GPIO_14</text>
<text x="104.4" y="69.1">P9.26</text>
<text x="172.2" y="67.3">P8.21</text>
<text x="172.2" y="70.8">P8.23</text>
<text x="184.5" y="68.7">GPIO_62</text>
<text x="210.5" y="68.7">GPIO_37</text>
<text x="227.9" y="67.3">P8.22</text>
<text x="227.9" y="70.8">P8.24</text>
<text x="48.7" y="72.6">P9.27</text>
<text x="48.7" y="76.1">P9.29</text>
<text x="61" y="74">GPIO_125</text>
<text x="61" y="77.5">GPIO_121</text>
<text x="85" y="74">GPIO_123</text>
<text x="85" y="77.5">GPIO_122</text>
<text x="104.4" y="72.6">P9.28</text>
<text x="104.4" y="76.1">P9.30</text>
<text x="172.2" y="74.4">P8.25</text>
<text x="172.2" y="77.9">P8.27</text>
<text x="184.5" y="72.2">GPIO_36</text>
<text x="184.5" y="75.8">GPIO_32</text>
<text x="210.5" y="75.8">GPIO_61</text>
<text x="210.5" y="72.2">GPIO_33</text>
<text x="227.9" y="74.4">P8.26</text>
<text x="227.9" y="77.9">P8.28</text>
<text x="48.7" y="79.7">P9.31</text>
<text x="48.7" y="83.2">P9.33</text>
<text x="61" y="81.1">GPIO_120</text>
<text x="85.3" y="81.1">VDD_ADC</text>
<text x="104.4" y="79.7">P9.32</text>
<text x="104.4" y="83.2">P9.34</text>
<text x="172.2" y="81.4">P8.29</text>
<text x="184.5" y="79.3">GPIO_86</text>
<text x="184.5" y="82.8">GPIO_87</text>
<text x="210.5" y="79.3">GPIO_88</text>
<text x="210.5" y="82.8">GPIO_89</text>
<text x="227.9" y="81.4">P8.30</text>
<text x="48.7" y="86.7">P9.35</text>
<text x="61" y="84.6">AIN4</text>
<text x="61" y="88.1">AIN6</text>
<text x="83" y="84.6">GNDA_ADC</text>
<text x="93.4" y="88.1">AIN5</text>
<text x="104.4" y="86.7">P9.36</text>
<text x="172.2" y="84.9">P8.31</text>
<text x="172.2" y="88.5">P8.33</text>
<text x="184.5" y="86.4">GPIO_10</text>
<text x="184.5" y="89.9">GPIO_9</text>
<text x="210.5" y="86.4">GPIO_11</text>
<text x="210.5" y="89.9">GPIO_81</text>
<text x="227.9" y="84.9">P8.32</text>
<text x="227.9" y="88.5">P8.34</text>
<text x="48.7" y="90.2">P9.37</text>
<text x="48.7" y="93.8">P9.39</text>
<text x="61" y="91.7">AIN2</text>
<text x="61" y="95.2">AIN0</text>
<text x="93.4" y="91.7">AIN3</text>
<text x="93.4" y="95.2">AIN1</text>
<text x="104.4" y="90.2">P9.38</text>
<text x="104.4" y="93.8">P9.40</text>
<text x="172.2" y="92">P8.35</text>
<text x="172.2" y="95.5">P8.37</text>
<text x="184.5" y="93.4">GPIO_8</text>
<text x="210.5" y="93.4">GPIO_80</text>
<text x="227.9" y="92">P8.36</text>
<text x="227.9" y="95.5">P8.38</text>
<text x="48.7" y="97.3">P9.41</text>
<text x="48.7" y="100.8">P9.43</text>
<text x="61" y="98.7">GPIO_20</text>
<text x="89" y="98.7">GPIO_7</text>
<text x="104.4" y="97.3">P9.42</text>
<text x="104.4" y="100.8">P9.44</text>
<text x="172.2" y="99.1">P8.39</text>
<text x="184.5" y="100.5">GPIO_76</text>
<text x="184.5" y="96.9">GPIO_78</text>
<text x="210.5" y="96.9">GPIO_79</text>
<text x="210.5" y="100.5">GPIO_77</text>
<text x="227.9" y="99.1">P8.40</text>
<text x="48.7" y="104.4">P9.45</text>
<text x="61" y="102.2">DGND</text>
<text x="61" y="105.8">DGND</text>
<text x="91.5" y="102.2">DGND</text>
<text x="91.5" y="105.8">DGND</text>
<text x="104.4" y="104.4">P9.46</text>
<text x="172.2" y="102.6">P8.41</text>
<text x="172.2" y="106.1">P8.43</text>
<text x="184.5" y="104">GPIO_74</text>
<text x="184.5" y="107.5">GPIO_72</text>
<text x="210.5" y="104">GPIO_75</text>
<text x="210.5" y="107.5">GPIO_73</text>
<text x="227.9" y="102.6">P8.42</text>
<text x="227.9" y="106.1">P8.44</text>
<text x="172.2" y="109.6">P8.45</text>
<text x="184.5" y="111.1">GPIO_70</text>
<text x="210.5" y="111.1">GPIO_71</text>
<text x="227.9" y="109.6">P8.46</text>
</g>
<g font-size="3.2" fill="#00f">
<text x="283.7" y="30.3">1</text>
<text x="288.2" y="31.7">VCC</text>
<text x="283.7" y="37.3">2</text>
<text x="288.2" y="38.7">3Vo</text>
<text x="13.1" y="43.9">BTN_C</text>
<text x="13.1" y="47.4">BTN_B</text>
<text x="283.7" y="44.4">3</text>
<text x="288.2" y="45.8">GND</text>
<text x="13.1" y="50.9">BTN_A</text>
<text x="267.1" y="50.9">SCL</text>
<text x="283.7" y="51.4">4</text>
<text x="288.2" y="52.8">SCL</text>
<text x="13.1" y="58">SCL</text>
<text x="142.9" y="58">SDA</text>
<text x="267.1" y="58">SDA</text>
<text x="283.7" y="58.5">5</text>
<text x="288.2" y="59.9">SDA</text>
<text x="13.1" y="65">GAS_HEAT_EN</text>
<text x="13.1" y="61.5">PARTICLE_SET</text>
<text x="123.2" y="65">PARTICLE_RESET</text>
<text x="283.7" y="65.5">6</text>
<text x="127.6" y="68.5">CO_HEAT_CTL</text>
<text x="288.2" y="67">RDY</text>
<text x="13.1" y="89.7">GAS_SNS</text>
<text x="13.1" y="93.2">CO_SNS</text>
<text x="13.1" y="96.8">CO_HEAT_EN</text>
<text x="135.2" y="96.8">BUZZ_EN</text>
<text x="292.3" y="100.8">12</text>
<text x="314" y="100.8">1</text>
<text x="341.1" y="100.3">1V5</text>
<text x="354.1" y="100.8">5</text>
<text x="374.1" y="100.8">1</text>
<text x="314" y="107.9">7</text>
<text x="354.1" y="107.9">4</text>
<text x="357.6" y="102.6">OUT</text>
<text x="368.9" y="102.6">IN</text>
<text x="374.1" y="107.9">3</text>
<text x="357.6" y="109.6">N/C</text>
<text x="368.3" y="109.6">EN</text>
<text x="292.3" y="114.9">11</text>
<text x="314" y="114.9">2</text>
<text x="160.5" y="134.3">1</text>
<text x="160.5" y="137.9">2</text>
<text x="63.2" y="139.6">1</text>
<text x="63.2" y="143.2">2</text>
<text x="67.7" y="141">Vin</text>
<text x="315.5" y="141.4">6</text>
<text x="327.7" y="138.2" transform="rotate(-90 327.7 138.2)">2</text>
<text x="338.7" y="141.4">1</text>
<text x="46.6" y="149.7">SCL</text>
<text x="63.2" y="146.7">3</text>
<text x="67.7" y="144.6">3Vout</text>
<text x="67.7" y="148.1">GND</text>
<text x="207.1" y="147.9">CO_HEAT_CTL</text>
<text x="315.5" y="148.4">4</text>
<text x="338.7" y="148.4">3</text>
<text x="63.2" y="150.2">4</text>
<text x="63.2" y="153.7">5</text>
<text x="67.7" y="151.6">SCK</text>
<text x="67.7" y="155.2">SDO</text>
<text x="120.6" y="151.4">BUZZ_EN</text>
<text x="327.7" y="154.3" transform="rotate(-90 327.7 154.3)">5</text>
<text x="46.6" y="156.7">SDA</text>
<text x="63.2" y="157.3">6</text>
<text x="63.2" y="160.8">7</text>
<text x="67.7" y="158.7">SDI</text>
<text x="372.9" y="160.3">CO_SNS</text>
<text x="67.7" y="162.2">CS</text>
<text x="274.1" y="163.8">CO_HEAT_EN</text>
<text x="53.6" y="197.3">SDA</text>
<text x="68.3" y="197.8">17</text>
<text x="107.6" y="197.8">1</text>
<text x="195.5" y="194.3">1</text>
<text x="200" y="195.7">Vcc</text>
<text x="53.6" y="200.8">SCL</text>
<text x="68.3" y="201.4">18</text>
<text x="74.8" y="199.2">SDA</text>
<text x="74.8" y="202.8">SCL</text>
<text x="100.6" y="199.3">NC</text>
<text x="100.6" y="202.7">NC</text>
<text x="107.6" y="201.3">2</text>
<text x="195.5" y="201.4">2</text>
<text x="200" y="202.8">Vcc</text>
<text x="322.4" y="203.5" transform="rotate(-90 322.4 203.5)">2</text>
<text x="53.6" y="204.4">BTN_A</text>
<text x="53.6" y="207.9">BTN_B</text>
<text x="68.3" y="204.9">19</text>
<text x="68.3" y="208.4">20</text>
<text x="74.8" y="206.3">A</text>
<text x="74.8" y="209.8">B</text>
<text x="100.6" y="206.3">NC</text>
<text x="100.6" y="209.8">NC</text>
<text x="107.6" y="204.8">3</text>
<text x="107.6" y="208.4">4</text>
<text x="195.5" y="208.4">3</text>
<text x="200" y="209.8">GND</text>
<text x="310.2" y="206.7">6</text>
<text x="333.4" y="206.7">1</text>
<text x="53.6" y="211.4">BTN_C</text>
<text x="68.3" y="211.9">21</text>
<text x="68.3" y="215.5">22</text>
<text x="74.8" y="213.4">C</text>
<text x="100.6" y="213.3">NC</text>
<text x="107.6" y="211.9">5</text>
<text x="107.6" y="215.4">6</text>
<text x="195.5" y="215.5">4</text>
<text x="310.2" y="213.7">4</text>
<text x="333.4" y="213.7">3</text>
<text x="68.3" y="219">23</text>
<text x="74.8" y="216.9">NC</text>
<text x="74.8" y="220.4">NC</text>
<text x="100.5" y="220.4">NC</text>
<text x="100.6" y="216.8">NC</text>
<text x="107.6" y="219">7</text>
<text x="200" y="216.9">GND</text>
<text x="322.4" y="219.6" transform="rotate(-90 322.4 219.6)">5</text>
<text x="68.3" y="222.5">24</text>
<text x="68.3" y="226.1">25</text>
<text x="74.8" y="223.9">NC</text>
<text x="74.8" y="227.5">NC</text>
<text x="100.5" y="223.9">NC</text>
<text x="100.5" y="227.5">NC</text>
<text x="107.6" y="222.5">8</text>
<text x="107.6" y="226.1">9</text>
<text x="141.8" y="222">PARTICLE_RESET</text>
<text x="195.5" y="222.5">5</text>
<text x="200" y="223.9">RESET</text>
<text x="367.6" y="225.5">GAS_SNS</text>
<text x="68.3" y="229.6">26</text>
<text x="68.3" y="233.1">27</text>
<text x="74.8" y="231">NC</text>
<text x="100.5" y="231">NC</text>
<text x="107.6" y="229.6">10</text>
<text x="107.6" y="233.1">11</text>
<text x="195.5" y="229.6">6</text>
<text x="200" y="231">N/C</text>
<text x="272.3" y="229.1">GAS_HEAT_EN</text>
<text x="68.3" y="236.6">28</text>
<text x="74.8" y="234.5">NC</text>
<text x="74.8" y="238.1">NC</text>
<text x="100.5" y="234.5">NC</text>
<text x="100.5" y="238.1">NC</text>
<text x="107.6" y="236.6">12</text>
<text x="182.4" y="236.1">SCL</text>
<text x="195.5" y="236.6">7</text>
<text x="200" y="238.1">SCL</text>
<text x="97.8" y="241.6">GND</text>
<text x="100.5" y="245.1">NC</text>
<text x="107.6" y="240.2">13</text>
<text x="107.6" y="243.7">14</text>
<text x="195.5" y="243.7">8</text>
<text x="200" y="245.1">N/C</text>
<text x="100.9" y="248.6">3V</text>
<text x="107.6" y="247.2">15</text>
<text x="107.6" y="250.8">16</text>
<text x="182.4" y="250.2">SDA</text>
<text x="195.5" y="250.8">9</text>
<text x="98.8" y="252.2">RST</text>
<text x="141.8" y="257.3">PARTICLE_SET</text>
<text x="193.5" y="257.8">10</text>
<text x="200" y="252.2">SDA</text>
<text x="200" y="259.2">SET</text>
</g>
<g font-size="3.2">
<text x="365.4" y="106.1">GND</text>
<text x="374.1" y="104.4">2</text>
</g>
<g font-size="2.5" fill="#8d2323">
<text x="81.1" y="27.1">P9</text>
<text x="204.6" y="32.4">P8</text>
<text x="77.6" y="104.7">P9</text>
<text x="201.1" y="110">P8</text>
</g>
</svg>
